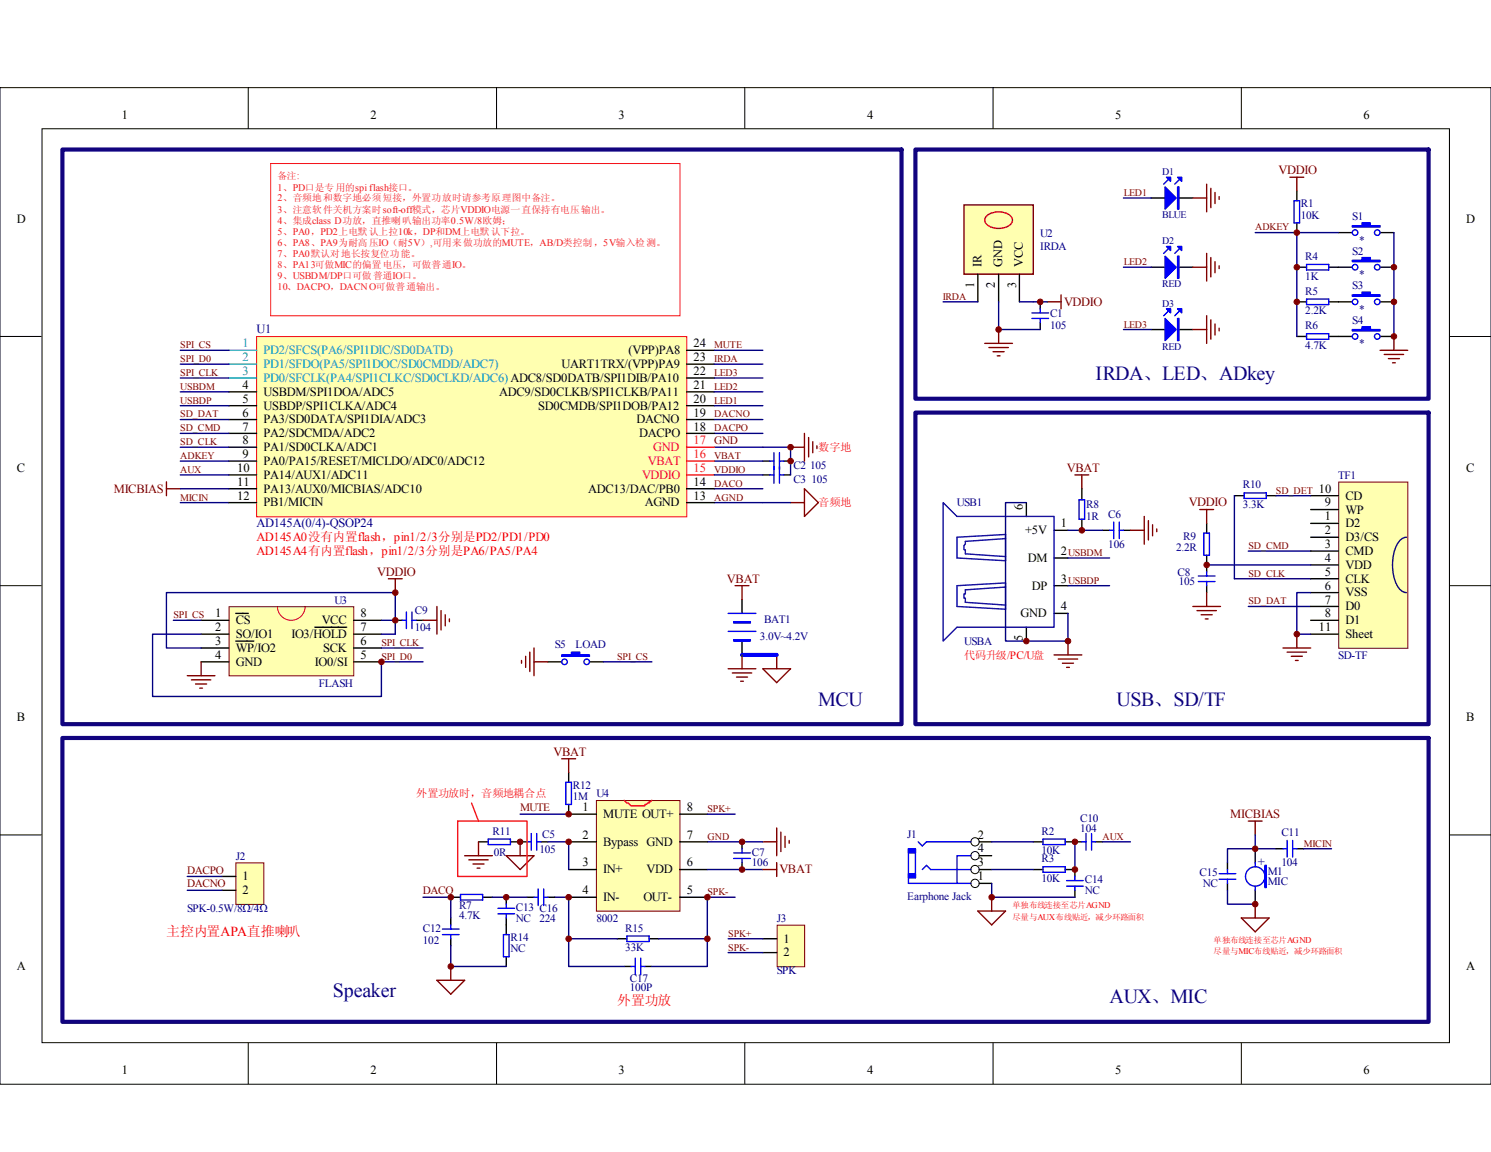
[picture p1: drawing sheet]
<svg xmlns="http://www.w3.org/2000/svg" width="279mm" height="216mm" viewBox="0 0 279 216" stroke-linecap="round" stroke-linejoin="round" font-family="sans-serif">
<g fill="none" stroke="#000" stroke-width=".19">
<path d="M0 16.4h279.4v186.8h-279.4zM46.5 16.3v7.8M93 16.3v7.8M139.6 16.3v7.8M186.1 16.3v7.8M232.6 16.3v7.8M7.9 24.1h263.7v171.3h-263.7zM0 63.1h7.8M271.6 63.1h7.8M0 109.8h7.8M271.6 109.8h7.8M0 156.5h7.8"/>
<path d="M271.6 156.5h7.8M46.5 195.4v7.8M93 195.4v7.8M139.6 195.4v7.8M186.1 195.4v7.8M232.6 195.4v7.8"/>
</g>
<path d="M148.1 94.2h2.6M148.1 83.8h2.6M150.7 81.2v5.2M150.7 91.6l2.6 2.6-2.6 2.6zM151.5 82v3.6M152.3 82.8v2.1M153.1 83.6v.5M89.7 157.8v2.6M87.1 160.4h5.2M87.8 161.1h3.7M88.6 161.9h2.1M89.4 162.7h.5" fill="none" stroke="#800000" stroke-width=".26"/>
<path d="M142.9 86.4h1.4M142.9 89h1.4M146.8 86.4h1.3M146.8 89h1.3M89.7 157.8h1.8M95.6 157.8h1.9" fill="none" stroke="#000" stroke-width=".26"/>
<path d="M144.3 86.4h.7M144.3 89h.7M145 84.9v5.7M146.1 86.4h.7M146.1 84.9v5.7M146.1 89h.7M91.5 157.3h4.1v1h-4.1z" fill="none" stroke="#00f" stroke-width=".26"/>
<path d="M33.8 94.2h9.1M133.9 91.6h9M133.9 94.2h9M133.9 81.2h9M133.9 86.4h9M133.9 83.8h9" fill="none" stroke="#000080" stroke-width=".26"/>
<path d="M43 113.8h23.3v12.9h-23.3z" fill="#ffffb0"/>
<path d="M42.9 113.7h23.4v13h-23.4z" fill="none" stroke="#800000" stroke-width=".19"/>
<g fill="none" stroke="#000" stroke-width=".26">
<path d="M37.7 116.3h5.2M37.7 118.9h5.2M44.2 115h2.3M59 117.5h6M66.3 116.3h5.2M66.3 118.9h5.2M74.1 116.3h1.3M78 116.3h1.3M37.7 121.4h5.2M37.7 124h5.2M44.2 120.1h3.4M66.3 121.4h5.2"/>
<path d="M66.3 124h5.2M102.7 124h2.6M110.5 124h2.6M97.5 157.8h1.3M101.4 157.8h1.3M139 157.8v1.3M183.5 157.8h2.3M193.6 157.8h1.8M199.6 157.8h3.1M205.3 157.8h1.3M235.2 159.1v2.6M94.9 173.3v1.9"/>
<path d="M94.9 179.3v1.8M139 161.7v1.3M183.5 160.4h2.3M183.5 163h2.3M183.5 165.6h2.3M193.6 163h1.8M199.6 163h1.8M230 161.7v1.3M230 165.6v1.3M235.2 166.9v2.5"/>
</g>
<path d="M52 113.7a2.6 2.6 0 0 0 2.6 2.6 2.6 2.6 0 0 0 2.6-2.6" fill="none" stroke="#bf0000" stroke-width=".19"/>
<g fill="none" stroke="#800000" stroke-width=".26">
<path d="M72.8 108.5h2.6M74.1 108.5v2.6M79.3 116.3h2.6M81.9 113.7v5.2M82.7 114.4v3.7M83.4 115.2v2.1M84.2 116v.5M35.1 126.6h5.2M35.9 127.4h3.6M36.6 128.2h2.1M37.4 129h.5M37.7 124v2.6"/>
<path d="M97.7 123.8v.5M98.5 123v2.1M99.3 122.2v3.7M100.1 121.4v5.2M100.1 124h2.6M183.2 170.7h5.2l-2.6 2.6zM185.8 168.2v2.5M232.6 172h5.2l-2.6 2.6zM235.2 169.4v2.6"/>
</g>
<g fill="none" stroke="#000080" stroke-width=".26">
<path d="M32.5 116.3h5.2M71.5 116.3h2.6v2.6h-2.6M71.5 121.4h7.8M71.5 124h7.8M113.1 124h9.1M132.6 157.8h6.4M185.8 157.8h7.8M201.4 157.8v5.2M206.6 157.8h5.2M239.1 159.1h-9.1v2.6M104 168.2h2.6M132.6 168.2h5.2"/>
<path d="M185.8 163h7.8M230 166.9v2.5h5.2"/>
</g>
<g fill="#00f" stroke="#00f" stroke-width=".26">
<path d="M105.3 122.7h1.8v-.5h1.5v.5h1.9v.3h-5.2z" fill-rule="evenodd"/>
<path d="M237 162.2h.3v4.1h-.3z" fill-rule="evenodd"/>
<path d="M170.2 163.7h1.3v.8h-1.3z" fill-rule="evenodd"/>
<path d="M170.2 159.1h1.3v.8h-1.3z" fill-rule="evenodd"/>
</g>
<g fill="none" stroke="#00f" stroke-width=".26">
<path d="M75.4 116.3h.8M76.2 114.7v3.1M77.2 116.3h.8M77.2 114.7v3.1M98.8 157.8h.7M99.5 156.2v3.1M100.6 157.8h.8M100.6 156.2v3.1M137.5 159.9h3.1M139 159.1v.8M170.2 159.1v6.5h11.7M171.5 159.1v5.4"/>
<path d="M172.1 157.8l.7 .7 .8-.7h8.3M195.4 157.3h4.2v1h-4.2zM202.7 157.8h.8M203.5 156.2v3.1M204.5 157.8h.8M204.5 156.2v3.1M94.3 175.2h1.1v4.1h-1.1zM137.5 160.9h3.1M139 160.9v.8M172.8 163l.8-.8 .8 .8h7.5M181.9 160.4h-2.6v5.2M195.4 162.4h4.2v1.1h-4.2z"/>
<path d="M228.5 163.7h3.1M228.5 164.8h3.1M230 163v.7M230 164.8v.8M235.2 161.7v.7M235.2 166.1v.8"/>
<circle cx="105.8" cy="124" r=".52"/>
<circle cx="109.9" cy="124" r=".52"/>
<circle cx="235.2" cy="164.3" r="1.82"/>
</g>
<g fill="none" stroke="#000" stroke-width=".19">
<circle cx="182.7" cy="157.8" r=".78"/>
<circle cx="182.7" cy="165.6" r=".78"/>
<circle cx="182.7" cy="160.4" r=".78"/>
<circle cx="182.7" cy="163" r=".78"/>
</g>
<path d="M145.7 173.5h5.1v7.7h-5.1z" fill="#ffffb0"/>
<path d="M145.6 173.4h5.2v7.8h-5.2z" fill="none" stroke="#800000" stroke-width=".19"/>
<path d="M98.8 168.2h1.3M102.7 168.2h1.3M142.9 175.9h2.6M142.9 178.5h2.6" fill="none" stroke="#000" stroke-width=".26"/>
<path d="M136.5 175.9h6.4M136.5 178.5h6.4" fill="none" stroke="#000080" stroke-width=".26"/>
<path d="M100.1 168.2h.7M100.8 166.6v3.1M101.9 168.2h.8M101.9 166.6v3.1" fill="none" stroke="#00f" stroke-width=".26"/>
<path d="M111.8 150.1h15.6v20.7h-15.6z" fill="#ffffb0"/>
<path d="M111.8 150h15.6v20.8h-15.6z" fill="none" stroke="#800000" stroke-width=".19"/>
<g fill="none" stroke="#000" stroke-width=".26">
<path d="M106.6 152.6h5.2M106.6 157.8h5.2M127.4 152.6h5.2M127.4 157.8h5.2M239.1 159.1h1.3M243 159.1h1.3M94.9 168.2v1.2M94.9 172v1.3M106.6 163h5.2M106.6 168.2h5.2M115.7 175.9h1.8M121.6 175.9h1.9"/>
<path d="M127.4 163h5.2M127.4 168.2h5.2M201.4 163v1.3M201.4 166.9v1.3M117 181.1h1.3M120.9 181.1h1.3"/>
</g>
<path d="M117 150l.5 .5h.2a1.48 1.48 0 0 0 1.6 .5h1.6v-.2l.7-.3v-.3h.3l.3-.2" fill="none" stroke="#f00" stroke-width=".26"/>
<path d="M102.7 157.8h3.9v5.2M132.6 152.6h5.2M139 157.8h3.9M244.3 159.1h5.2M106.6 168.2v7.7h9.1M106.6 175.9v5.2h10.4M132.6 168.2v7.7h-9.1M132.6 175.9v5.2h-10.4M132.6 163h10.3M185.8 165.6v2.6h15.6" fill="none" stroke="#000080" stroke-width=".26"/>
<g fill="none" stroke="#00f" stroke-width=".26">
<path d="M240.4 159.1h.8M241.2 157.5v3.1M242.2 159.1h.8M242.2 157.5v3.1M93.3 171.3h3.1M93.3 170.2h3.1M94.9 169.4v.8M94.9 171.3v.7M117.5 175.4h4.1v1.1h-4.1zM119 179.6v3.1M120.1 179.6v3.1M199.9 166.1h3.1"/>
<path d="M199.9 165h3.1M201.4 164.3v.7M201.4 166.1v.8M118.3 181.1h.7M120.1 181.1h.8"/>
</g>
<path d="M97.5 157.8v2.6M142.9 157.8h2.6M145.5 155.2v5.2M146.3 156v3.6M147.1 156.7v2.1M147.9 157.5v.5M233.9 153.9h2.6M235.2 153.9v2.6M94.9 160.4h5.2l-2.6 2.6zM81.9 183.7h5.2l-2.6 2.6zM84.5 181.1v2.6" fill="none" stroke="#800000" stroke-width=".26"/>
<path d="M44.3 161.8h5.1v7.7h-5.1z" fill="#ffffb0"/>
<path d="M44.2 161.7h5.2v7.8h-5.2z" fill="none" stroke="#800000" stroke-width=".19"/>
<g fill="none" stroke="#000" stroke-width=".26">
<path d="M202.7 91.6v2.1M202.7 97.3v2.1M206.6 99.4h1.3M210.5 99.4h1.3M226.1 105.9v1.3M226.1 109.8v1.3M106.6 144.8v1.8M106.6 150.8v1.8M41.6 164.3h2.6M41.6 166.9h2.6M84.5 168.2h1.8M84.5 172v1.3"/>
<path d="M84.5 175.9v1.3M90.4 168.2h1.9"/>
</g>
<path d="M233.9 103.3h11.7M233.9 113.7h11.7M237.8 108.5h7.8M97.5 152.6h9.1M35.1 164.3h6.5M35.1 166.9h6.5M79.3 168.2h5.2v3.8M84.5 177.2v3.9h10.4M92.3 168.2h6.5" fill="none" stroke="#000080" stroke-width=".26"/>
<g fill="none" stroke="#00f" stroke-width=".26">
<path d="M202.2 93.7h1v3.6h-1zM207.9 99.4h.8M208.7 97.8v3.1M209.7 99.4h.8M209.7 97.8v3.1M224.6 109h3.1M224.6 107.9h3.1M226.1 107.2v.7M226.1 109v.8M106 146.6h1.1v4.2h-1.1zM82.9 175.2h3.1M82.9 174.1h3.1"/>
<path d="M84.5 173.3v.8M84.5 175.2v.7M86.3 167.6h4.1v1.1h-4.1z"/>
</g>
<g fill="none" stroke="#800000" stroke-width=".26">
<path d="M31.2 90.3v2.6M31.2 91.6h2.6M201.4 89h2.6M202.7 89v2.6M197.5 122.7h5.2M198.3 123.5h3.6M199.1 124.3h2.1M199.9 125.1h.5M200.1 120.1v2.6M105.3 142.2h2.6M106.6 142.2v2.6M142.9 163h2.6"/>
<path d="M145.5 161.7v2.6"/>
</g>
<path d="M251 90.4h12.8v31.1h-12.8z" fill="#ffffb0"/>
<path d="M250.9 90.3h12.9v31.2h-12.9z" fill="none" stroke="#800000" stroke-width=".19"/>
<g fill="none" stroke="#000" stroke-width=".26">
<path d="M243 35.8v1.8M243 41.8v1.8M243 56.6h1.8M243 50.1h1.8M249 56.6h4.4M249 50.1h4.4M250.8 43.6h2.6M258.6 43.6h2.6M258.6 56.6h2.6M258.6 50.1h2.6M243 63.1h1.8M249 63.1h4.4"/>
<path d="M258.6 63.1h2.6M192.3 94.2v2.6M197.5 99.4h2.6M226.1 98.1v1.8M231.3 92.9h1.8M237.3 92.9h1.8M245.6 92.9h5.2M245.6 95.5h5.2M245.6 98.1h5.2M192.3 117.5v2.6M197.5 104.6h2.6M197.5 109.8h2.6"/>
<path d="M197.5 115h2.6M226.1 104.1v1.8M245.6 113.7h5.2M245.6 105.9h5.2M245.6 108.5h5.2M245.6 111.1h5.2M245.6 116.3h5.2M245.6 100.7h5.2M245.6 103.3h5.2M245.6 118.9h5.2"/>
</g>
<path d="M263.5 100.7a2.27 2.27 0 0 0-1.8 1.5 8.9 8.9 0 0 0 .4 8l.9 .8 .5 .1" fill="none" stroke="#11037f" stroke-width=".26"/>
<path d="M235.2 43.6h15.6M243 43.6v19.5M261.2 43.6v19.5M192.3 94.2h-3.9v25.9h11.7v-5.1M200.1 99.4h6.5M231.3 92.9v15.6h6.5M239.1 92.9h6.5M200.1 104.6h7.8M200.1 109.8h7.8M226.1 105.9h19.5M245.6 111.1h-2.6v7.8h2.6" fill="none" stroke="#000080" stroke-width=".26"/>
<g fill="none" stroke="#00f" stroke-width=".26">
<path d="M242.5 37.6h1v4.2h-1zM244.8 49.6h4.2v1h-4.2zM244.8 56h4.2v1.1h-4.2zM244.8 62.5h4.2v1.1h-4.2zM225.6 99.9h1v4.2h-1zM233.1 92.4h4.2v1h-4.2z"/>
<circle cx="253.9" cy="50.1" r=".52"/>
<circle cx="253.9" cy="43.6" r=".52"/>
<circle cx="253.9" cy="56.6" r=".52"/>
<circle cx="258.1" cy="56.6" r=".52"/>
<circle cx="258.1" cy="43.6" r=".52"/>
<circle cx="258.1" cy="50.1" r=".52"/>
<circle cx="253.9" cy="63.1" r=".52"/>
<circle cx="258.1" cy="63.1" r=".52"/>
</g>
<g fill="none" stroke="#800000" stroke-width=".26">
<path d="M241.7 33.2h2.6M243 33.2v2.6M196.2 56.6h2.6M198.8 55.3v2.6M184.5 64.4h5.2M185.3 65.1h3.7M186.1 65.9h2.1M186.9 66.7h.5M187.1 61.8v2.6M258.6 65.7h5.2M259.4 66.4h3.6M260.2 67.2h2"/>
<path d="M260.9 68h.6M261.2 63.1v2.6M211.8 99.4h2.6M214.4 96.8v5.2M215.2 97.6v3.6M216 98.3v2.1M216.8 99.1v.5M224.8 95.5h2.6M226.1 95.5v2.6M223.5 113.7h5.2M224.3 114.4h3.6M225.1 115.2h2.1"/>
<path d="M225.9 116h.5M226.1 111.1v2.6M243 118.9v2.5M240.4 121.4h5.2M241.2 122.2h3.6M242 123h2.1M242.8 123.8h.5"/>
</g>
<g fill="#00f" stroke="#00f" stroke-width=".26">
<path d="M253.4 42.3h1.8v-.5h1.6v.5h1.8v.3h-5.2z" fill-rule="evenodd"/>
<path d="M253.4 48.8h1.8v-.5h1.6v.5h1.8v.2h-5.2z" fill-rule="evenodd"/>
<path d="M253.4 55.3h1.8v-.5h1.6v.5h1.8v.2h-5.2z" fill-rule="evenodd"/>
<path d="M253.4 61.8h1.8v-.6h1.6v.6h1.8v.2h-5.2z" fill-rule="evenodd"/>
</g>
<path d="M176.7 94.2l2.6 2.6h18.2v20.7h-18.2l-2.6 2.6zM179.3 100.7l9.1-.5v4.9l-9.1-.5zM179.3 109.8l9.1-.6v5l-9.1-.5zM188.4 110l-7.5 .5v.8h-.3v.8h.3v.8l7.5 .5M188.4 100.9l-7.5 .6v.5l-.3 .2v.8h.3v.8l7.5 .5" fill="none" stroke="#0000bf" stroke-width=".26"/>
<path d="M180.6 38.4h13v13h-13z" fill-rule="evenodd" fill="#ffffb0" stroke="#800000" stroke-width=".26"/>
<path d="M183.2 51.4v5.2M187.1 51.4v5.2M191 51.4v5.2M194.9 56.6v1.3M194.9 60.5v1.3M139 112.4v2.6M139 120.1v2.6" fill="none" stroke="#000" stroke-width=".26"/>
<path d="M184.9 40.5a3.7 3.7 0 0 1 4.5 0 1.13 1.13 0 0 1-.4 1.9 3.4 3.4 0 0 1-4.4-.7l-.1-.4z" fill="none" stroke="#bf0000" stroke-width=".26"/>
<path d="M176.7 56.6h6.5M187.1 56.6v5.2h7.8M191 56.6h5.2M235.2 156.5v2.6" fill="none" stroke="#000080" stroke-width=".26"/>
<path d="M193.4 59.7h3.1M193.4 58.6h3.1M194.9 57.9v.7M194.9 59.7v.8M136.5 118.3h5.1M136.5 115h5.1" fill="none" stroke="#00f" stroke-width=".26"/>
<path d="M85.8 153.9h13v10.4h-13zM88.4 150.5l1.3 3.4" fill="none" stroke="#ee0e22" stroke-width=".26"/>
<path d="M50.7 30.6h76.7v28.6h-76.7z" fill="none" stroke="#ee0e22" stroke-width=".19"/>
<path d="M137.8 109.8h2.6M139 109.8v2.6M136.5 125.3h5.1M137.2 126.1h3.7M138 126.9h2.1M138.8 127.7h.5M139 122.7v2.6M142.9 125.3h5.2l-2.6 2.6zM145.5 122.7v2.6" fill="none" stroke="#800000" stroke-width=".26"/>
<g fill="#00f" stroke="#00f" stroke-width=".26">
<path d="M137.5 116.5h3.1v.3h-3.1z" fill-rule="evenodd"/>
<path d="M137.5 119.9h3.1v.2h-3.1z" fill-rule="evenodd"/>
</g>
<path d="M139 122.7h6.5" fill="none" stroke="#00f" stroke-width=".78"/>
<path d="M11.7 28h157.2v107.7h-157.2zM171.5 28h96.2v46.7h-96.2z" fill="none" stroke="#11037f" stroke-width=".78"/>
<path d="M48.2 63.2h80.5v33.7h-80.5z" fill="#ffffb0"/>
<path d="M48.1 63.1h80.6v33.8h-80.6z" fill="none" stroke="#f00" stroke-width=".19"/>
<g fill="none" stroke="#000" stroke-width=".26">
<path d="M215.7 37.1h2.6M220.9 37.1h2.6M215.7 50.1h2.6M220.9 50.1h2.6M42.9 76h5.2M42.9 73.4h5.2M42.9 78.6h5.2M128.7 76h5.2M128.7 73.4h5.2M128.7 68.2h5.2M128.7 70.8h5.2M128.7 78.6h5.2"/>
<path d="M128.7 65.7h5.2M215.7 61.8h2.6M220.9 61.8h2.6M42.9 91.6h5.2M42.9 94.2h5.2M42.9 89h5.2M42.9 86.4h5.2M42.9 81.2h5.2M42.9 83.8h5.2M128.7 91.6h5.2M128.7 94.2h5.2M128.7 81.2h5.2"/>
</g>
<path d="M128.7 89h5.2M128.7 86.4h5.2M128.7 83.8h5.2" fill="none" stroke="#ee0e22" stroke-width=".26"/>
<path d="M42.9 65.7h5.2M42.9 68.2h5.2M42.9 70.8h5.2" fill="none" stroke="#009cca" stroke-width=".26"/>
<g fill="none" stroke="#000080" stroke-width=".26">
<path d="M210.5 37.1h5.2M210.5 50.1h5.2M33.8 78.6h9.1M33.8 76h9.1M33.8 73.4h9.1M33.8 70.8h9.1M33.8 68.2h9.1M33.8 65.7h9.1M133.9 78.6h9M133.9 76h9M133.9 73.4h9M133.9 70.8h9"/>
<path d="M133.9 68.2h9M133.9 65.7h9M210.5 61.8h5.2M33.8 89h9.1M33.8 91.6h9.1M33.8 86.4h9.1M33.8 83.8h9.1M33.8 81.2h9.1M133.9 89h9M142.9 83.8h5.2v5.2M142.9 94.2h5.2M37.7 118.9h-9.1v11.6h42.9v-6.5"/>
<path d="M74.1 116.3v-5.2h-42.9v10.3h6.5"/>
</g>
<path d="M171.5 77.3h96.2v58.4h-96.2zM11.7 138.3h256v53.2h-256z" fill="none" stroke="#11037f" stroke-width=".78"/>
<g fill="#800000" stroke="#800000" stroke-width=".19">
<circle cx="235.2" cy="159.1" r=".52"/>
<circle cx="235.2" cy="169.4" r=".52"/>
<circle cx="185.8" cy="168.2" r=".52"/>
<circle cx="201.4" cy="157.8" r=".52"/>
<circle cx="201.4" cy="163" r=".52"/>
<circle cx="200.1" cy="120.1" r=".52"/>
<circle cx="202.7" cy="99.4" r=".52"/>
<circle cx="226.1" cy="105.9" r=".52"/>
<circle cx="243" cy="118.8" r=".52"/>
<circle cx="192.3" cy="120.1" r=".52"/>
<circle cx="71.5" cy="124" r=".52"/>
<circle cx="74.1" cy="116.3" r=".52"/>
<circle cx="74.1" cy="111.1" r=".52"/>
<circle cx="97.5" cy="157.8" r=".52"/>
<circle cx="106.6" cy="168.2" r=".52"/>
<circle cx="132.6" cy="168.2" r=".52"/>
<circle cx="139" cy="157.8" r=".52"/>
<circle cx="139" cy="163" r=".52"/>
<circle cx="106.6" cy="152.6" r=".52"/>
<circle cx="106.6" cy="157.8" r=".52"/>
<circle cx="132.6" cy="175.9" r=".52"/>
<circle cx="106.6" cy="175.9" r=".52"/>
<circle cx="94.9" cy="168.2" r=".52"/>
<circle cx="84.5" cy="181.1" r=".52"/>
<circle cx="84.5" cy="168.2" r=".52"/>
<circle cx="243" cy="43.6" r=".52"/>
<circle cx="261.2" cy="63.1" r=".52"/>
<circle cx="243" cy="56.6" r=".52"/>
<circle cx="243" cy="50.1" r=".52"/>
<circle cx="261.2" cy="50.1" r=".52"/>
<circle cx="261.2" cy="56.6" r=".52"/>
<circle cx="187.1" cy="61.8" r=".52"/>
<circle cx="194.9" cy="56.6" r=".52"/>
<circle cx="148.1" cy="83.8" r=".52"/>
<circle cx="148.1" cy="86.4" r=".52"/>
</g>
<path d="M219.1 33.5l-1 1M221.2 33.5l-1.1 1M219.1 46.5l-1 1M219.1 58.1l-1 1.1M221.2 46.5l-1.1 1M221.2 58.1l-1.1 1.1" fill="none" stroke="#00f" stroke-width=".26"/>
<g fill="#00f" stroke="#00f" stroke-width=".26">
<path d="M220.7 46.2h.7v.8z"/>
<path d="M218.6 46.2h.8v.8z"/>
<path d="M218.3 48l2.1 2.1-2.1 2.1z"/>
<path d="M220.7 33.2h.7v.8z"/>
<path d="M218.6 33.2h.8v.8z"/>
<path d="M218.3 35l2.1 2.1-2.1 2.1z"/>
<path d="M220.7 57.9h.7v.7z"/>
<path d="M218.6 57.9h.8v.7z"/>
<path d="M218.3 59.7l2.1 2.1-2.1 2z"/>
<path d="M220.7 48h.2v4.2h-.2z" fill-rule="evenodd"/>
<path d="M220.7 35h.2v4.2h-.2z" fill-rule="evenodd"/>
<path d="M220.7 59.7h.2v4.1h-.2z" fill-rule="evenodd"/>
</g>
<g fill="none" stroke="#800000" stroke-width=".26">
<path d="M223.5 37.1h2.6M226.1 34.5v5.2M226.9 35.3v3.6M227.7 36.1v2M228.5 36.8v.6M223.5 50.1h2.6M226.1 47.5v5.2M226.1 59.2v5.2M226.9 48.3v3.6M226.9 59.9v3.7M227.7 49v2.1M228.5 49.8v.5"/>
<path d="M223.5 61.8h2.6M227.7 60.7v2.1M228.5 61.5v.5"/>
</g>
<g font-size="3.7" fill="#11037f">
<text x="205.3" y="71.3">IRDA、LED、ADkey</text>
<text x="153.3" y="132.2">MCU</text>
<text x="209.2" y="132.2">USB、SD/TF</text>
<text x="62.4" y="186.8">Speaker</text>
<text x="207.9" y="188">AUX、MIC</text>
</g>
<g font-size="2.6" fill="#f00">
<text x="31.2" y="175.3">主控内置APA直推喇叭</text>
<text x="115.7" y="188.4">外置功放</text>
</g>
<g font-size="2.3">
<text x="22.9" y="22.3">1</text>
<text x="69.4" y="22.3">2</text>
<text x="115.9" y="22.3">3</text>
<text x="162.5" y="22.3">4</text>
<text x="209" y="22.3">5</text>
<text x="255.5" y="22.3">6</text>
<text x="3.1" y="41.7">D</text>
<text x="274.7" y="41.7">D</text>
<text x="183.9" y="50.1" transform="rotate(-90 183.9 50.1)">IR</text>
<text x="187.8" y="50.1" transform="rotate(-90 187.8 50.1)">GND</text>
<text x="191.7" y="50.1" transform="rotate(-90 191.7 50.1)">VCC</text>
<text x="182.5" y="54" transform="rotate(-90 182.5 54)">1</text>
<text x="186.4" y="54" transform="rotate(-90 186.4 54)">2</text>
<text x="190.4" y="54" transform="rotate(-90 190.4 54)">3</text>
<text x="130" y="65.1">24</text>
<text x="105.2" y="69">UART1TRX/(VPP)PA9</text>
<text x="117.8" y="66.4">(VPP)PA8</text>
<text x="130" y="67.6">23</text>
<text x="130" y="70.3">22</text>
<text x="45.5" y="75.4">5</text>
<text x="45.5" y="72.9">4</text>
<text x="49.4" y="76.8">USBDP/SPI1CLKA/ADC4</text>
<text x="49.4" y="74.2">USBDM/SPI1DOA/ADC5</text>
<text x="93.6" y="74.2">ADC9/SD0CLKB/SPI1CLKB/PA11</text>
<text x="100.8" y="76.8">SD0CMDB/SPI1DOB/PA12</text>
<text x="130" y="72.9">21</text>
<text x="130" y="75.4">20</text>
<text x="45.5" y="78.1">6</text>
<text x="45.5" y="80.7">7</text>
<text x="45.5" y="83.2">8</text>
<text x="49.4" y="79.3">PA3/SD0DATA/SPI1DIA/ADC3</text>
<text x="49.4" y="82">PA2/SDCMDA/ADC2</text>
<text x="119.3" y="79.3">DACNO</text>
<text x="119.8" y="82">DACPO</text>
<text x="130" y="80.7">18</text>
<text x="130" y="78.1">19</text>
<text x="3.1" y="88.5">C</text>
<text x="44.4" y="88.5">10</text>
<text x="45.5" y="85.9">9</text>
<text x="49.4" y="89.7">PA14/AUX1/ADC11</text>
<text x="49.4" y="87.1">PA0/PA15/RESET/MICLDO/ADC0/ADC12</text>
<text x="49.4" y="84.6">PA1/SD0CLKA/ADC1</text>
<text x="274.7" y="88.5">C</text>
<text x="44.4" y="93.6">12</text>
<text x="44.4" y="91">11</text>
<text x="49.4" y="94.9">PB1/MICIN</text>
<text x="49.4" y="92.4">PA13/AUX0/MICBIAS/ADC10</text>
<text x="110.2" y="92.4">ADC13/DAC/PB0</text>
<text x="120.8" y="94.9">AGND</text>
<text x="130" y="91">14</text>
<text x="130" y="93.6">13</text>
<text x="191.7" y="95.5" transform="rotate(-90 191.7 95.5)">6</text>
<text x="247.1" y="92.4">10</text>
<text x="248.2" y="94.9">9</text>
<text x="252.1" y="93.6">CD</text>
<text x="192.1" y="100.2">+5V</text>
<text x="198.8" y="98.8">1</text>
<text x="248.2" y="100.2">2</text>
<text x="248.2" y="97.5">1</text>
<text x="252.1" y="101.4">D3/CS</text>
<text x="252.1" y="96.3">WP</text>
<text x="252.1" y="98.8">D2</text>
<text x="192.6" y="105.3">DM</text>
<text x="198.8" y="104.1">2</text>
<text x="248.2" y="105.3">4</text>
<text x="248.2" y="107.9">5</text>
<text x="248.2" y="102.7">3</text>
<text x="252.1" y="106.6">VDD</text>
<text x="252.1" y="104.1">CMD</text>
<text x="193.4" y="110.5">DP</text>
<text x="198.8" y="109.2">3</text>
<text x="248.2" y="113.1">7</text>
<text x="248.2" y="110.5">6</text>
<text x="252.1" y="109.2">CLK</text>
<text x="252.1" y="111.8">VSS</text>
<text x="40.3" y="115.7">1</text>
<text x="40.3" y="118.3">2</text>
<text x="44.2" y="117">CS</text>
<text x="44.2" y="119.5">SO/IO1</text>
<text x="54.6" y="119.5">IO3/HOLD</text>
<text x="60.3" y="117">VCC</text>
<text x="67.6" y="118.3">7</text>
<text x="67.6" y="115.7">8</text>
<text x="191.3" y="115.7">GND</text>
<text x="198.8" y="114.4">4</text>
<text x="247.1" y="118.3">11</text>
<text x="248.2" y="115.7">8</text>
<text x="252.1" y="114.4">D0</text>
<text x="252.1" y="117">D1</text>
<text x="252.1" y="119.5">Sheet</text>
<text x="40.3" y="120.9">3</text>
<text x="40.3" y="123.4">4</text>
<text x="44.2" y="122.2">WP/IO2</text>
<text x="44.2" y="124.8">GND</text>
<text x="59" y="124.8">IO0/SI</text>
<text x="60.5" y="122.2">SCK</text>
<text x="67.6" y="123.4">5</text>
<text x="67.6" y="120.9">6</text>
<text x="191.7" y="120.1" transform="rotate(-90 191.7 120.1)">5</text>
<text x="3.1" y="135.1">B</text>
<text x="274.7" y="135.1">B</text>
<text x="109.1" y="152.1">1</text>
<text x="113" y="153.3">MUTE OUT+</text>
<text x="128.7" y="152.1">8</text>
<text x="109.1" y="157.2">2</text>
<text x="113" y="158.5">Bypass GND</text>
<text x="128.7" y="157.2">7</text>
<text x="183.2" y="157.2">2</text>
<text x="183.2" y="159.8">4</text>
<text x="45.5" y="165">1</text>
<text x="45.5" y="167.6">2</text>
<text x="109.1" y="162.4">3</text>
<text x="109.1" y="167.6">4</text>
<text x="113" y="163.7">IN+</text>
<text x="121.2" y="163.7">VDD</text>
<text x="128.7" y="167.6">5</text>
<text x="128.7" y="162.4">6</text>
<text x="183.2" y="162.4">3</text>
<text x="183.2" y="165">1</text>
<text x="113" y="168.9">IN-</text>
<text x="120.6" y="168.9">OUT-</text>
<text x="146.8" y="176.7">1</text>
<text x="146.8" y="179.2">2</text>
<text x="3.1" y="181.9">A</text>
<text x="274.7" y="181.9">A</text>
<text x="22.9" y="201.3">1</text>
<text x="69.4" y="201.3">2</text>
<text x="115.9" y="201.3">3</text>
<text x="162.5" y="201.3">4</text>
<text x="209" y="201.3">5</text>
<text x="255.5" y="201.3">6</text>
</g>
<g font-size="2.3" fill="#800000">
<text x="239.6" y="32.7">VDDIO</text>
<text x="199.4" y="57.3">VDDIO</text>
<text x="199.9" y="88.5">VBAT</text>
<text x="21.3" y="92.4">MICBIAS</text>
<text x="222.8" y="94.9">VDDIO</text>
<text x="70.7" y="107.9">VDDIO</text>
<text x="136.2" y="109.2">VBAT</text>
<text x="103.7" y="141.6">VBAT</text>
<text x="230.5" y="153.3">MICBIAS</text>
<text x="146" y="163.7">VBAT</text>
</g>
<g font-size="2.3" fill="#009cca">
<text x="45.5" y="65.1">1</text>
<text x="45.5" y="67.6">2</text>
<text x="45.5" y="70.3">3</text>
<text x="49.4" y="66.4">PD2/SFCS(PA6/SPI1DIC/SD0DATD)</text>
<text x="49.4" y="69">PD1/SFDO(PA5/SPI1DOC/SD0CMDD/ADC7)</text>
<text x="49.4" y="71.5">PD0/SFCLK(PA4/SPI1CLKC/SD0CLKD/ADC6)ADC8/SD0DATB/SPI1DIB/PA10</text>
</g>
<g font-size="2.3" fill="#000080">
<text x="48.1" y="62.5">U1</text>
<text x="48.1" y="98.8">AD145A(0/4)-QSOP24</text>
<text x="235.7" y="162.4">+</text>
</g>
<g font-size="2.3" fill="#ee0e22">
<text x="130" y="83.2">17</text>
<text x="120.3" y="89.7">VDDIO</text>
<text x="121.4" y="87.1">VBAT</text>
<text x="122.4" y="84.6">GND</text>
<text x="130" y="88.5">15</text>
<text x="130" y="85.9">16</text>
</g>
<g font-size="2.3" fill="#f00">
<text x="48.1" y="101.4">AD145A0没有内置flash，pin1/2/3分别是PD2/PD1/PD0</text>
<text x="48.1" y="104.1">AD145A4有内置flash，pin1/2/3分别是PA6/PA5/PA4</text>
</g>
<g font-size="2.1" fill="#000080">
<text x="243.8" y="38.9">R1</text>
<text x="243.8" y="41">10K</text>
<text x="253.4" y="41.2">S1</text>
<text x="194.9" y="44.4">U2</text>
<text x="194.9" y="46.9">IRDA</text>
<text x="253.4" y="47.8">S2</text>
<text x="254.7" y="45.6">*</text>
<text x="244.6" y="48.8">R4</text>
<text x="244.6" y="52.4">1K</text>
<text x="254.7" y="52.2">*</text>
<text x="196.8" y="59.4">C1</text>
<text x="244.6" y="55.2">R5</text>
<text x="244.6" y="58.8">2.2K</text>
<text x="253.4" y="54.2">S3</text>
<text x="254.7" y="58.6">*</text>
<text x="196.8" y="61.7">105</text>
<text x="244.6" y="61.7">R6</text>
<text x="244.6" y="65.4">4.7K</text>
<text x="253.4" y="60.7">S4</text>
<text x="254.7" y="65.1">*</text>
<text x="148.7" y="88">C2</text>
<text x="151.8" y="88">105</text>
<text x="250.8" y="89.7">TF1</text>
<text x="148.7" y="90.5">C3</text>
<text x="152.1" y="90.5">105</text>
<text x="179.3" y="94.9">USB1</text>
<text x="203.5" y="95.2">R8</text>
<text x="232.9" y="91.5">R10</text>
<text x="232.9" y="95.2">3.3K</text>
<text x="203.5" y="97.5">1R</text>
<text x="207.7" y="97">C6</text>
<text x="221.7" y="101.2">R9</text>
<text x="207.7" y="102.7">106</text>
<text x="220.4" y="103.2">2.2R</text>
<text x="220.6" y="107.9">C8</text>
<text x="62.7" y="113.1">U3</text>
<text x="220.9" y="109.7">105</text>
<text x="77.7" y="115.1">C9</text>
<text x="77.7" y="118.3">104</text>
<text x="142.4" y="119.9">3.0V~4.2V</text>
<text x="143.2" y="116.8">BAT1</text>
<text x="104" y="121.4">S5</text>
<text x="107.9" y="121.4">LOAD</text>
<text x="180.7" y="120.9">USBA</text>
<text x="250.8" y="123.4">SD-TF</text>
<text x="59.8" y="128.7">FLASH</text>
<text x="107.4" y="147.9">R12</text>
<text x="107.4" y="149.9">1M</text>
<text x="111.8" y="149.4">U4</text>
<text x="202.4" y="154.1">C10</text>
<text x="202.4" y="156">104</text>
<text x="44.2" y="161.1">J2</text>
<text x="92.3" y="156.5">R11</text>
<text x="92.5" y="160.4">0R</text>
<text x="101.1" y="159.9">105</text>
<text x="101.6" y="157">C5</text>
<text x="140.9" y="160.4">C7</text>
<text x="170" y="157">J1</text>
<text x="195.2" y="156.5">R2</text>
<text x="195.2" y="160.1">10K</text>
<text x="195.2" y="161.6">R3</text>
<text x="240.1" y="156.7">C11</text>
<text x="140.9" y="162.4">106</text>
<text x="195.2" y="165.3">10K</text>
<text x="203.3" y="165.5">C14</text>
<text x="203.3" y="167.6">NC</text>
<text x="224.8" y="164.3">C15</text>
<text x="225.4" y="166.3">NC</text>
<text x="237.6" y="164">M1</text>
<text x="237.6" y="165.8">MIC</text>
<text x="240.1" y="162.4">104</text>
<text x="35.1" y="170.9">SPK-0.5W/8Ω/4Ω</text>
<text x="86" y="170.4">R7</text>
<text x="86" y="172.3">4.7K</text>
<text x="96.7" y="170.7">C13 C16</text>
<text x="96.7" y="172.8">NC</text>
<text x="101.1" y="172.8">224</text>
<text x="111.8" y="172.8">8002</text>
<text x="145.5" y="172.8">J3</text>
<text x="170" y="168.7">Earphone Jack</text>
<text x="79.2" y="174.6">C12</text>
<text x="79.2" y="177">102</text>
<text x="95.7" y="176.4">R14</text>
<text x="95.7" y="178.5">NC</text>
<text x="117.2" y="174.6">R15</text>
<text x="117.2" y="178.2">33K</text>
<text x="118" y="184">C17</text>
<text x="118" y="185.8">100P</text>
<text x="145.5" y="182.6">SPK</text>
</g>
<g font-size="2.1" fill="#800000">
<text x="133.9" y="83.2">GND</text>
<text x="97.5" y="152.1">MUTE</text>
<text x="35.1" y="163.7">DACPO</text>
<text x="35.1" y="166.3">DACNO</text>
<text x="79.2" y="167.6">DACO</text>
</g>
<g font-size="2.1" fill="#f00">
<text x="153.3" y="84.6">数字地</text>
<text x="153.3" y="94.9">音频地</text>
<text x="180.7" y="123.4">代码升级/PC/U盘</text>
<text x="78" y="149.4">外置功放时，音频地耦合点</text>
</g>
<g font-size="1.9" fill="#ee0e22">
<text x="52" y="35.7">1、PD口是专用的spi flash接口。</text>
<text x="52" y="37.8">2、音频地和数字地必须短接，外置功放时请参考原理图中备注。</text>
<text x="52" y="39.9">3、注意软件关机方案时soft-off模式，芯片VDDIO电源一直保持有电压输出。</text>
<text x="52" y="41.9">4、集成class D功放，直推喇叭输出功率0.5W/8欧姆；</text>
<text x="52" y="44">5、PA0，PD2上电默认上拉10k，DP和DM上电默认下拉。</text>
<text x="52" y="46.1">6、PA8、PA9为耐高压IO（耐5V）,可用来做功放的MUTE，AB/D类控制，5V输入检测。</text>
<text x="52" y="48.2">7、PA0默认对地长按复位功能。</text>
<text x="52" y="50.2">8、PA13可做MIC的偏置电压，可做普通IO。</text>
<text x="52" y="52.3">9、USBDM/DP口可做普通IO口。</text>
<text x="52" y="54.4">10、DACPO，DACNO可做普通输出。</text>
</g>
<g font-size="1.9" fill="#000080">
<text x="217.8" y="32.9">D1</text>
<text x="217.8" y="40.9">BLUE</text>
<text x="217.8" y="45.8">D2</text>
<text x="217.8" y="53.8">RED</text>
<text x="217.8" y="57.5">D3</text>
<text x="217.8" y="65.5">RED</text>
</g>
<g font-size="1.9" fill="#800000">
<text x="210.6" y="36.7">LED1</text>
<text x="235.2" y="43.2">ADKEY</text>
<text x="210.6" y="49.7">LED2</text>
<text x="176.7" y="56.2">IRDA</text>
<text x="33.8" y="65.3">SPI_CS</text>
<text x="133.9" y="65.3">MUTE</text>
<text x="210.6" y="61.4">LED3</text>
<text x="33.8" y="67.9">SPI_D0</text>
<text x="33.8" y="70.4">SPI_CLK</text>
<text x="133.9" y="67.9">IRDA</text>
<text x="133.9" y="70.4">LED3</text>
<text x="33.8" y="75.7">USBDP</text>
<text x="33.8" y="73.1">USBDM</text>
<text x="133.9" y="75.7">LED1</text>
<text x="133.9" y="73.1">LED2</text>
<text x="33.8" y="80.9">SD_CMD</text>
<text x="33.8" y="83.4">SD_CLK</text>
<text x="33.8" y="78.2">SD_DAT</text>
<text x="133.9" y="80.9">DACPO</text>
<text x="133.9" y="78.2">DACNO</text>
<text x="33.8" y="88.6">AUX</text>
<text x="33.8" y="86">ADKEY</text>
<text x="133.9" y="86">VBAT</text>
<text x="133.9" y="88.6">VDDIO</text>
<text x="33.8" y="93.8">MICIN</text>
<text x="133.9" y="91.2">DACO</text>
<text x="133.9" y="93.8">AGND</text>
<text x="239.1" y="92.5">SD_DET</text>
<text x="200.2" y="104.2">USBDM</text>
<text x="233.9" y="102.9">SD_CMD</text>
<text x="200.2" y="109.4">USBDP</text>
<text x="233.9" y="108.1">SD_CLK</text>
<text x="233.9" y="113.3">SD_DAT</text>
<text x="32.5" y="115.9">SPI_CS</text>
<text x="71.5" y="123.7">SPI_D0</text>
<text x="71.5" y="121.1">SPI_CLK</text>
<text x="115.7" y="123.7">SPI_CS</text>
<text x="132.6" y="152.2">SPK+</text>
<text x="132.6" y="157.4">GND</text>
<text x="206.6" y="157.4">AUX</text>
<text x="244.3" y="158.7">MICIN</text>
<text x="132.6" y="167.8">SPK-</text>
<text x="136.5" y="175.6">SPK+</text>
<text x="136.5" y="178.1">SPK-</text>
</g>
<text font-size="1.8" fill="#ee0e22" x="52" y="33.6">备注:</text>
<g font-size="1.6" fill="#f00">
<text x="189.7" y="170.3">单独布线连接至芯片AGND</text>
<text x="189.7" y="172.4">尽量与AUX布线贴近，减少环路面积</text>
<text x="227.4" y="176.8">单独布线连接至芯片AGND</text>
<text x="227.4" y="178.8">尽量与MIC布线贴近，减少环路面积</text>
</g>
</svg>
